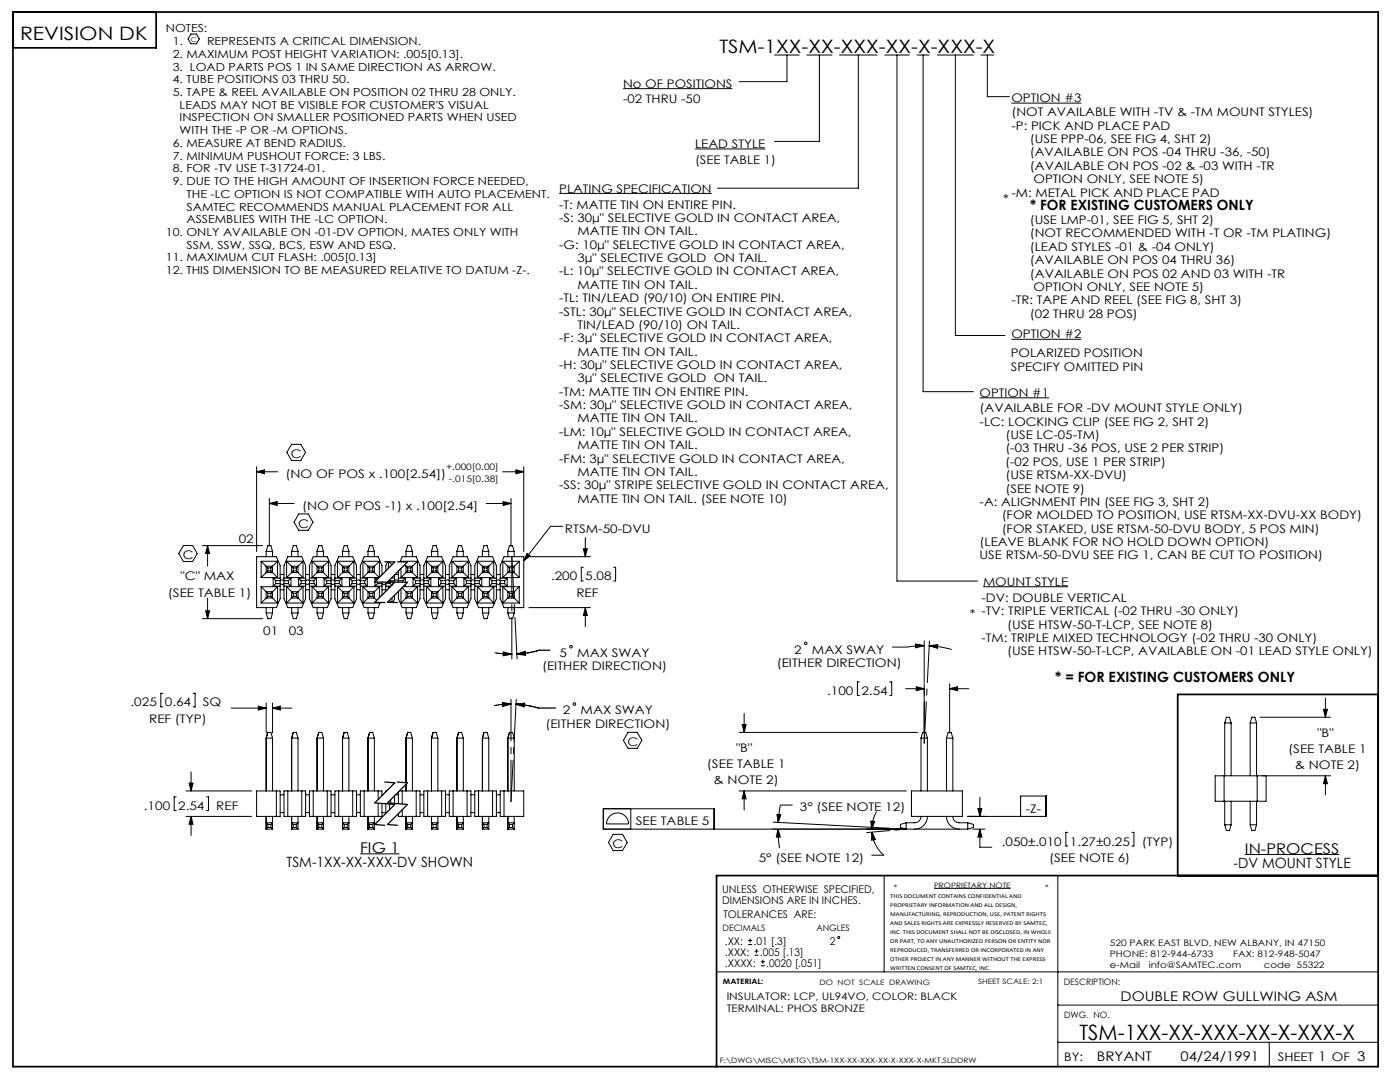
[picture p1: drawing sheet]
<svg xmlns="http://www.w3.org/2000/svg" width="279mm" height="216mm" viewBox="0 0 279 216" stroke-linecap="round" stroke-linejoin="round" font-family="sans-serif">
<g fill="none" stroke="#000" stroke-width=".2">
<path d="M38.1 6.8h1.1l.6 1-.6 .9h-1.1l-.6-.9zM124.4 17.7h21.8M154.6 11h4.9M157.1 11v5.3h-9.6M161 11h5M163.5 11v17.2h-8.9M167.5 11h7.5M171.3 11v26.6h-28.1M176.6 11h4.9M179 11v104.9h16.1M183 11h2.4M184.2 11v67.2h10"/>
<path d="M187.1 11h7.1M190.7 11v55.9h9.9M195.8 11h2.5M197 11v8.3h4.5M111.6 38.6h30.4M138.7 29.7h14M201.9 20.6h13.9M195.5 79.4h13.9M201.9 67.7h13.9M51.2 93.1v17M51.2 94.1h4.2M51.2 94.1l1.6-.4v.8z"/>
<path d="M53.8 99.4v9.6M58.2 88.7h1.8l1 1.6-1 1.6h-1.8l-.9-1.6zM100.3 94.1h4.2M102 99.4v9.6M103 93.7l1.5 .4-1.5 .4zM104.5 93.1v17M36.6 108.9h1.8l1 1.6-1 1.5h-1.8l-.9-1.5zM40.4 108.9h12M41.4 108.9v4.1M41.4 119.4v4.1M41.4 108.9l.4 1.5h-.8zM51.2 111.1h3.9l.8 1.8v6.6l-.8 1.7h-3.9z"/>
<path d="M52.1 115.2h3.3M52.1 112h3.3M52.1 117.1h3.3M52.1 117.1l1.4 1.3M52.1 112l1.3 1.3M52.1 112v3.2M52.1 117.1v3.2M53.1 110l.3-1.1h.7l.3 1.1M53.1 110v1.1M53.1 113h1.3v1.3h-1.3zM53.1 110h1.3M53.1 118.1h1.3v1.2h-1.3z"/>
<path d="M53.4 113.3v.6M53.4 113.3h.7M53.4 113.9h.7M53.4 113.9l-1.3 1.3M53.5 118.4v.6M53.5 119h.6M53.5 118.4h.6M53.5 119l-1.4 1.3M53.8 100.5h4.9M53.8 100.5l1.5-.4v.8zM54.1 113.9l1.3 1.3M54.1 113.3v.6"/>
<path d="M54.1 118.4v.6M54.1 119l1.3 1.3M54.4 110v1.1M54.5 115.4h1.4M54.5 117h1.4M54.5 115.4v1.6M54.5 115.4l.5 .5M55 115.9h.9M55 116.5h.9M55 115.9v.6M55 116.5l-.5 .5M55.4 112l-1.3 1.3"/>
<path d="M55.4 112v3.2M55.4 117.1l-1.3 1.3M55.4 117.1v3.2M55.9 116.4a.46 .46 0 0 0 .8 0M55.9 115.9a.46 .46 0 0 1 .8 0M55.9 117.7h.8M55.9 114.6h.8M56.7 115.4h1.4M56.7 117h1.4M56.7 115.9h.9M56.7 116.5h.9M57.2 115.2h3.3"/>
<path d="M57.2 112h3.3M57.2 117.1h3.3M57.2 112l1.3 1.3M57.2 117.1l1.3 1.3M57.2 112v3.2M57.2 117.1v3.2M57.4 111.1h2.8l.8 1.8v6.6l-.8 1.7h-2.8l-.7-1.7v-6.6zM57.6 116.5l.5 .5M57.6 115.9v.6M58.1 115.4v1.6M58.1 115.4l-.5 .5M58.2 110l.3-1.1h.6l.4 1.1"/>
<path d="M58.2 110v1.1M58.2 113h1.3v1.3h-1.3zM58.2 110h1.3M58.2 118.1h1.3v1.2h-1.3zM58.5 113.3v.6M58.5 113.3h.6M58.5 113.9h.6M58.5 113.9l-1.3 1.3M58.5 118.4v.6M58.5 119h.6M58.5 118.4h.6M58.5 119l-1.3 1.3"/>
<path d="M59.1 113.3v.6M59.1 113.9l1.4 1.3M59.1 118.4v.6M59.1 119l1.4 1.3M59.5 110v1.1M59.6 115.4h1.4M59.6 117h1.4M59.6 115.4v1.6M59.6 115.4l.5 .5M59.6 102.6h1.9l1 1.6-1 1.6h-1.9l-.9-1.6zM60.1 115.9h.9M60.1 116.5h.9"/>
<path d="M60.1 115.9v.6M60.1 116.5l-.5 .5M60.5 112l-1.4 1.3M60.5 112v3.2M60.5 117.1l-1.4 1.3M60.5 117.1v3.2M61 116.4a.46 .46 0 0 0 .8 0M61 115.9a.46 .46 0 0 1 .8 0M61 117.7h.8M61 114.6h.8M61.8 115.4h1.4M61.8 117h1.4"/>
<path d="M61.8 115.9h.8M61.8 116.5h.8M62.3 115.2h3.3M62.3 112h3.3M62.3 117.1h3.3M62.3 112l1.3 1.3M62.3 117.1l1.3 1.3M62.3 112v3.2M62.3 117.1v3.2M62.5 111.1h2.8l.8 1.8v6.6l-.8 1.7h-2.8l-.7-1.7v-6.6zM62.6 116.5l.6 .5M62.6 115.9v.6"/>
<path d="M63.2 115.4v1.6M63.2 115.4l-.6 .5M63.3 110l.3-1.1h.6l.3 1.1M63.3 110v1.1M63.3 113h1.2v1.3h-1.2zM63.3 110h1.2M63.3 118.1h1.3v1.2h-1.3zM63.6 113.3v.6M63.6 113.3h.6M63.6 113.9h.6M63.6 113.9l-1.3 1.3M63.6 118.4v.6"/>
<path d="M63.6 119h.6M63.6 118.4h.6M63.6 119l-1.3 1.3M64.2 113.3v.6M64.2 113.9l1.4 1.3M64.2 118.4v.6M64.2 119l1.4 1.3M64.5 110v1.1M64.7 115.4h1.4M64.7 117h1.4M64.7 115.4v1.6M64.7 115.4l.5 .5"/>
<path d="M65.2 115.9h.9M65.2 116.5h.9M65.2 115.9v.6M65.2 116.5l-.5 .5M65.6 112l-1.4 1.3M65.6 112v3.2M65.6 117.1l-1.4 1.3M65.6 117.1v3.2M66.1 116.4a.46 .46 0 0 0 .7 0M66.1 115.9a.46 .46 0 0 1 .7 0M66.1 117.7h.7M66.1 114.6h.7"/>
<path d="M66.8 115.4h1.4M66.8 117h1.4M66.8 115.9h.9M66.8 116.5h.9M67.4 115.2h3.2M67.4 112h3.2M67.4 117.1h3.2M67.4 112l1.3 1.3M67.4 117.1l1.3 1.3M67.4 112v3.2M67.4 117.1v3.2M67.6 111.1h2.8l.8 1.8v6.6l-.8 1.7h-2.8l-.8-1.7v-6.6z"/>
<path d="M67.7 116.5l.5 .5M67.7 115.9v.6M68.2 115.4v1.6M68.2 115.4l-.5 .5M68.4 110l.3-1.1h.6l.3 1.1M68.4 110v1.1M68.4 113h1.2v1.3h-1.2zM68.4 110h1.2M68.4 118.1h1.2v1.2h-1.2zM68.7 113.3v.6M68.7 113.3h.6M68.7 113.9h.6"/>
<path d="M68.7 113.9l-1.3 1.3M68.7 118.4v.6M68.7 119h.6M68.7 118.4h.6M68.7 119l-1.3 1.3M69.3 113.3v.6M69.3 113.9l1.3 1.3M69.3 118.4v.6M69.3 119l1.3 1.3M69.6 110v1.1M69.8 115.4h1.4M69.8 117h1.4"/>
<path d="M69.8 115.4v1.6M69.8 115.4l.5 .5M70.3 115.9h.9M70.3 116.5h.9M70.3 115.9v.6M70.3 116.5l-.5 .5M70.6 112l-1.3 1.3M70.6 112v3.2M70.6 117.1l-1.3 1.3M70.6 117.1v3.2M71.2 116.4a.46 .46 0 0 0 .7 0M71.2 115.9a.46 .46 0 0 1 .7 0"/>
<path d="M71.2 117.7h.7M71.2 114.6h.7M71.9 115.4h1.4M71.9 117h1.4M71.9 115.9h.9M71.9 116.5h.9M72.4 115.2h3.3M72.4 112h3.3M72.4 117.1h3.3M72.4 112l1.4 1.3M72.4 117.1l1.4 1.3M72.4 112v3.2"/>
<path d="M72.4 117.1v3.2M72.8 116.5l.5 .5M72.8 115.9v.6M73.3 115.4v1.6M73.3 115.4l-.5 .5M73.4 110l.4-1.1h.6l.3 1.1M73.4 110v1.1M73.4 113h1.3v1.3h-1.3zM73.4 110h1.3M73.4 118.1h1.3v1.2h-1.3zM73.8 113.3v.6M73.8 113.3h.6"/>
<path d="M73.8 113.9h.6M73.8 113.9l-1.4 1.3M73.8 118.4v.6M73.8 119h.6M73.8 118.4h.6M73.8 119l-1.4 1.3M74.4 113.3v.6M74.4 118.4v.6M74.4 119l.8 .8M74.7 110v1.1M74.8 115.4h.8M74.8 117h1.4"/>
<path d="M74.8 115.4v1.6M74.8 115.4l.4 .3M75.3 116.5h.9M75.3 116.1v.4M75.3 116.5l-.5 .5M75.7 112v3.2l-1.3-1.3M75.7 112l-1.3 1.3M75.7 117.1l-1.3 1.3M75.7 117.1v2.2M76.2 116.4a.46 .46 0 0 0 .8 0M76.2 114.7v-1.8l-.7-1.8h-2.8l-.8 1.8v6.6l.8 1.7h2.8l.4-1M76.2 116.2v2.5"/>
<path d="M76.2 117.7h.8M76.2 114.6h.1M77 116.2v1.8M77 117h1M77 116.5h.9M77.3 112.1l-.3 .8v1M77.3 116.1h.1M77.5 117.1h.4M77.5 117.1l.2 .2M77.5 112.1v1.3M77.5 117.1v.4M77.6 112.1l.6 .6"/>
<path d="M77.7 119.8l.4 .4M77.7 115.7l.2 .2M77.9 115.9h.8M77.9 115.9v.2M77.9 116.5l.3 .3M77.9 116.2v.3M78.1 115.4h.6M78.2 115.2h.1M78.2 119.3v.9M78.4 116.2v.4M78.7 115.9a.46 .46 0 0 1 .8 0M78.7 114.7v1.5"/>
<path d="M78.7 118.8v.7l-.3 .7M78.8 114.6h.7M79.5 114v2.2M79.5 115.4h1.4M79.5 115.9h.9M79.8 112.1l.5-1h2.8l.7 1.8v6.6l-.7 1.7h-2.8l-.8-1.7v-1.5M80 115.2h3.3M80 112h3.3M80 112v.1M80 113.4v1.8M80 117.5v2.8M80 112l.1 .1"/>
<path d="M80.2 117.3l1.2 1.1M80.4 115.9v.3M80.4 117.1h2.9M80.6 117h.3M80.7 116.8l.2 .2M80.7 112.7l.7 .6M80.9 115.4v.8M80.9 116.6v.4M80.9 115.4l-.5 .5M81 110l.4-1.1h.6l.3 1.1M81 110v1.1M81 113h1.3v1.3h-1.3z"/>
<path d="M81 110h1.3M81 114.2l-1 1M81 118.1h1.3v1.2h-1.3zM81 119.3l-1 1M81.4 113.3v.6M81.4 113.3h.6M81.4 113.9h.6M81.4 113.9l-.4 .4M81.4 118.4v.6M81.4 119h.6M81.4 118.4h.6M81.4 119l-.4 .3"/>
<path d="M82 113.3v.6M82 113.9l1.3 1.3M82 118.4v.6M82 119l1.3 1.3M82.3 110v1.1M82.4 115.4h1.4M82.4 117h1.4M82.4 115.4v1.6M82.4 115.4l.5 .5M82.9 115.9h.9M82.9 115.9v.6M82.9 116.5l-.5 .5"/>
<path d="M82.9 116.5h.9M83.3 112l-1.3 1.3M83.3 112v3.2M83.3 117.1l-1.3 1.3M83.3 117.1v3.2M83.8 116.4a.46 .46 0 0 0 .8 0M83.8 115.9a.46 .46 0 0 1 .8 0M83.8 117.7h.8M83.8 114.6h.8M84.6 115.4h1.4M84.6 117h1.4M84.6 115.9h.9"/>
<path d="M84.6 116.5h.9M85.1 112l1.3 1.3M85.1 117.1l1.3 1.3M85.1 115.2h3.3M85.1 112h3.3M85.1 112v3.2M85.1 117.1v3.2M85.1 117.1h3.3M85.3 111.1h2.8l.8 1.8v6.6l-.8 1.7h-2.8l-.7-1.7v-6.6zM85.5 116.5l.5 .5M85.5 115.9v.6M86 115.4v1.6"/>
<path d="M86 115.4l-.5 .5M86.1 110l.3-1.1h.7l.3 1.1M86.1 110v1.1M86.1 113h1.3v1.3h-1.3zM86.1 110h1.3M86.1 114.2l-1 1M86.1 118.1h1.3v1.2h-1.3zM86.1 119.3l-1 1M86.4 113.3v.6M86.4 113.3h.7M86.4 113.9l-.3 .4M86.4 113.9h.7"/>
<path d="M86.4 118.4v.6M86.4 119h.7M86.4 118.4h.7M86.4 119l-.3 .3M87.1 113.3v.6M87.1 113.9l1.3 1.3M87.1 118.4v.6M87.1 119l1.3 1.3M87.4 110v1.1M87.5 115.4h1.4M87.5 115.4v1.6M87.5 117h1.4"/>
<path d="M87.5 115.4l.5 .5M88 115.9h.9M88 115.9v.6M88 116.5l-.5 .5M88 116.5h.9M88.4 112l-1.3 1.3M88.4 112v3.2M88.4 117.1l-1.3 1.3M88.4 117.1v3.2M88.9 116.4a.46 .46 0 0 0 .8 0M88.9 115.9a.46 .46 0 0 1 .8 0M88.9 117.7h.8"/>
<path d="M88.9 114.6h.8M89.7 115.4h1.4M89.7 117h1.4M89.7 115.9h.9M89.7 116.5h.9M90.2 112l1.3 1.3M90.2 117.1l1.3 1.3M90.2 115.2h3.3M90.2 112h3.3M90.2 117.1h3.3M90.2 112v3.2M90.2 117.1v3.2"/>
<path d="M90.4 111.1h2.8l.8 1.8v6.6l-.8 1.7h-2.8l-.7-1.7v-6.6zM90.6 116.5l.5 .5M90.6 115.9v.6M91.1 115.4v1.6M91.1 115.4l-.5 .5M91.2 110l.3-1.1h.6l.4 1.1M91.2 110v1.1M91.2 113h1.3v1.3h-1.3zM91.2 110h1.3M91.2 114.2l-1 1M91.2 118.1h1.3v1.2h-1.3zM91.2 119.3l-1 1"/>
<path d="M91.5 113.3v.6M91.5 113.3h.6M91.5 113.9h.6M91.5 113.9l-.3 .4M91.5 118.4v.6M91.5 119h.6M91.5 118.4h.6M91.5 119l-.3 .3M92.1 113.3v.6M92.1 113.9l1.4 1.3M92.1 118.4v.6M92.1 119l1.4 1.3"/>
<path d="M92.5 110v1.1M92.6 115.4h1.4M92.6 117h1.4M92.6 115.4v1.6M92.6 115.4l.5 .5M93.1 115.9h.9M93.1 115.9v.6M93.1 116.5l-.5 .5M93.1 116.5h.9M93.5 112l-1.4 1.3M93.5 112v3.2M93.5 117.1l-1.4 1.3"/>
<path d="M93.5 117.1v3.2M94 116.4a.46 .46 0 0 0 .7 0M94 115.9a.46 .46 0 0 1 .7 0M94 117.7h.7M94 114.6h.7M94.7 115.4h1.4M94.7 117h1.4M94.7 115.9h.9M94.7 116.5h.9M95.3 112l1.3 1.3M95.3 117.1l1.3 1.3M95.3 115.2h3.2"/>
<path d="M95.3 112h3.2M95.3 117.1h3.3M95.3 112v3.2M95.3 117.1v3.2M95.5 111.1h2.8l.8 1.8v6.6l-.8 1.7h-2.8l-.8-1.7v-6.6zM95.6 116.5l.5 .5M95.6 115.9v.6M96.1 115.4v1.6M96.1 115.4l-.5 .5M96.3 110l.3-1.1h.6l.3 1.1M96.3 110v1.1M96.3 113h1.2v1.3h-1.2z"/>
<path d="M96.3 110h1.2M96.3 114.2l-1 1M96.3 118.1h1.2v1.2h-1.2zM96.3 119.3l-1 1M96.6 113.3v.6M96.6 113.9l-.3 .4M96.6 113.3h.6M96.6 113.9h.6M96.6 118.4v.6M96.6 119h.6M96.6 118.4h.6M96.6 119l-.3 .3"/>
<path d="M97 100.5h5M97.2 113.3v.6M97.2 113.9l1.3 1.3M97.2 118.4v.6M97.2 119l1.4 1.3M97.5 110v1.1M97.7 115.4h1.4M97.7 117h1.4M97.7 115.4v1.6M97.7 115.4l.5 .5M98.2 115.9h.9M98.2 115.9v.6"/>
<path d="M98.2 116.5l-.5 .5M98.2 116.5h.9M98.5 112l-1.3 1.3M98.5 112v3.2M98.6 117.1l-1.4 1.3M98.6 117.1v3.2M99.1 116.4a.46 .46 0 0 0 .7 0M99.1 115.9a.46 .46 0 0 1 .7 0M99.1 117.7h.7M99.1 114.6h.7M99.8 115.4h1.4M99.8 117h1.4"/>
<path d="M99.8 115.9h.9M99.8 116.5h.9M100.3 117.1l1.4 1.3M100.3 112l1.4 1.3M100.3 115.2h3.3M100.3 112h3.3M100.3 117.1h3.3M100.3 112v3.2M100.3 117.1v3.2M100.4 100.1l1.6 .4-1.6 .4zM100.6 111.1h3.9v10.1h-3.9l-.8-1.7v-6.6zM100.7 116.5l.5 .5"/>
<path d="M100.7 115.9v.6M101.2 115.4v1.6M101.2 115.4l-.5 .5M101.4 110l.3-1.1h.6l.3 1.1M101.4 110v1.1M101.4 113h1.2v1.3h-1.2zM101.4 110h1.2M101.4 114.2l-1.1 1M101.4 118.1h1.2v1.2h-1.2zM101.4 119.3l-1.1 1M101.7 113.3v.6M101.7 113.9l-.3 .4"/>
<path d="M101.7 113.3h.6M101.7 113.9h.6M101.7 118.4v.6M101.7 119h.6M101.7 118.4h.6M101.7 119l-.3 .3M102.3 113.3v.6M102.3 113.9l1.3 1.3M102.3 118.4v.6M102.3 119l1.3 1.3M102.6 110v1.1M103.6 112l-1.3 1.3"/>
<path d="M103.6 112v3.2M103.6 117.1l-1.3 1.3M103.6 117.1v3.2M105.2 110.4l.6 .5-1.3 1zM105.5 111.1h12.3M112.3 105h-2.4l-5.4 6.9M116.4 113.2h-.4v2.7h.4M116.4 109.5h.8l-.4 1.6zM116.8 107.3v3.8M122.5 113.2h.4v2.7h-.4M196.2 117.1h17M32.5 138.3h-.4v2.8h.4"/>
<path d="M38.5 138.3h.4v2.8h-.4M40.4 123.5h12M41 121.9h.8l-.4 1.5zM52.1 120.3h3.3M53.1 121.2v1.1M53.1 122.3l.4 1.2h.6l.3-1.2M53.1 122.3h1.3M54.4 121.2v1.1M57.2 120.3h3.3M58.2 122.3l.3 1.2h.6l.4-1.2M58.2 121.2v1.1M58.2 122.3h1.3"/>
<path d="M59.5 121.2v1.1M62.3 120.3h3.3M63.3 122.3l.3 1.2h.6l.4-1.2M63.3 121.2v1.1M63.3 122.3h1.3M64.6 121.2v1.1M67.4 120.3h3.2M68.4 122.3l.3 1.2h.6l.3-1.2M68.4 121.2v1.1M68.4 122.3h1.2M69.6 121.2v1.1M72.4 120.3h3.3"/>
<path d="M73.4 122.3l.4 1.2h.6l.3-1.2M73.4 121.2v1.1M73.4 122.3h1.3M74.7 121.2v1.1M75.6 120.2l.1 .1M75.7 120.2v.1M80 120.3h3.3M81 122.3l.4 1.2h.6l.3-1.2M81 121.2v1.1M81 122.3h1.3M82.3 121.2v1.1M85.1 120.3h3.3"/>
<path d="M86.1 122.3l.3 1.2h.7l.3-1.2M86.1 121.2v1.1M86.1 122.3h1.3M87.4 121.2v1.1M90.2 120.3h3.3M91.2 122.3l.3 1.2h.6l.4-1.2M91.2 121.2v1.1M91.2 122.3h1.3M92.5 121.2v1.1M95.3 120.3h3.3M96.3 122.3l.3 1.2h.6l.3-1.2M96.3 121.2v1.1"/>
<path d="M96.3 122.3h1.2M97.5 121.2v1.1M98.8 130.2l3.3 .3M100.3 120.3h3.3M100.5 130.1l1.6 .4M101.4 122.3l.3 1.2h.6l.3-1.2M101.4 121.2v1.1M101.4 122.3h1.2M102.1 130.5l-1.7 .3M102.6 121.2v1.1M104.8 130.2l-1.7 .3h1.7M105.5 121.2h12.3"/>
<path d="M116.8 121.2v3.9M116.8 121.2l.4 1.6h-.8zM171.5 136.1h-.4v2.7h.4M177.6 136.1h.4v2.7h-.4M180.7 137.4h3.7M182.7 128.5l1.7 .3-1.6 .5zM182.7 128.7l1.7 .1M182.9 137l1.5 .4-1.5 .4zM184.4 128.8l-3.3 .3h-3M184.4 136.4v9.9M184.4 128.8l-1.6 .3M185.4 128.8l2.3 .3 2.2 .5"/>
<path d="M185.4 128.8l1.7 .4M185.4 128.8l1.8-.2-.1 .8zM187.1 128.8h-1.7M189.5 137.4l1.6-.4v.8zM189.5 136.4v9.9M189.5 137.4h3.8M264.5 139.3v3.8M35.2 159h-.4v2.7h.4M37.1 157.8h13.1M37.7 156.2h.8l-.4 1.6zM38.1 154v3.8M41.2 159h.4v2.7h-.4"/>
<path d="M46.1 141.3h7M51.2 157.8h4.7v5.1h-4.7zM51.5 140.9l1.6 .4-1.6 .4zM53.1 147.3l.3-1.2h.7l.3 1.2M53.1 147.3v10.5M53.1 147.3h1.3M53.1 140.3v6M54.4 147.3v10.5M54.4 140.3v6M54.4 141.3h3.8M54.4 141.3l1.6-.4v.8zM55.1 157.8v5.1"/>
<path d="M55.9 158.6h.8M56.7 157.8h4.3v5.1h-4.3zM57.4 157.8v5.1M58.2 147.3l.3-1.2h.6l.4 1.2M58.2 147.3h1.3M58.2 147.3v10.5M59.5 147.3v10.5M60.2 157.8v5.1M61 158.6h.8M61.8 157.8h4.3v5.1h-4.3zM62.5 157.8v5.1M63.3 147.3l.3-1.2h.6l.4 1.2"/>
<path d="M63.3 147.3h1.3M63.3 147.3v10.5M64.6 147.3v10.5M65.3 157.8v5.1M66.1 158.6h.7M66.8 157.8h4.4v5.1h-4.4zM67.6 157.8v5.1M68.4 147.3l.3-1.2h.6l.3 1.2M68.4 147.3h1.2M68.4 147.3v10.5M69.6 147.3v10.5M70.4 157.8v5.1"/>
<path d="M71.2 158.6h.7M72.7 157.8v5.1M73.4 147.3l.4-1.2h.6l.3 1.2M73.4 147.3h1.3M73.4 147.3v10.5M74.7 147.3v10.5M75.5 157.8v1.7M76.2 158.8v-1h-4.3v5.1h4.3v-2.6M76.2 158.6h.2M77.2 157.8h-.2v.2M78 159.6v.7M78.5 156.2v.3"/>
<path d="M78.7 158.8v1.5M78.9 158.6h.6M79.5 158v2.4M79.7 157.8h4.1v5.1h-4.3v-.6M80.3 157.8v2.6M81 147.3l.4-1.2h.6l.3 1.2M81 147.3h1.3M81 147.3v8.9M81 156.5v1.3M82.3 147.3v10.5M83.1 157.8v5.1M83.8 158.6h.8"/>
<path d="M84.6 157.8h4.3v5.1h-4.3zM85.3 157.8v5.1M86.1 147.3l.3-1.2h.7l.3 1.2M86.1 147.3h1.3M86.1 147.3v10.5M87.4 147.3v10.5M88.1 157.8v5.1M88.9 158.6h.8M89.7 157.8h4.3v5.1h-4.3zM90.4 157.8v5.1M91.2 147.3l.3-1.2h.6l.4 1.2M91.2 147.3h1.3"/>
<path d="M91.2 147.3v10.5M92.5 147.3v10.5M93.2 157.8v5.1M94 158.6h.7M94.7 157.8h4.4v5.1h-4.4zM95.5 157.8v5.1M96.3 147.3l.3-1.2h.6l.3 1.2M96.3 147.3h1.2M96.3 147.3v10.5M97.5 147.3v10.5M98.3 157.8v5.1M99.1 158.6h.7"/>
<path d="M99.8 157.8h4.7v5.1h-4.7zM100.3 140.4l1.7 .1M100.6 157.8v5.1M101.4 147.3l.3-1.2h.6l.3 1.2M101.4 147.3v10.5M101.4 147.3h1.2M102 140.5l-1.7 .2M102 140.5l-3.4 .3M102.6 147.3v10.5M104.7 140.3l-1.7 .2 1.6 .5M125.3 146.1h1.9l.9 1.6-.9 1.6h-1.9l-.9-1.6zM147.5 146.1h35.6"/>
<path d="M147.5 157.8h33.4M148.1 144.6h.8l-.4 1.5zM148.5 157.8l.4 1.6h-.8zM148.5 142.3v3.8M148.5 157.8v3.8M181.9 157.8h10.2v5.1h-10.2zM183.8 147.3l.3-1.2h.6l.4 1.2M183.8 147.3h1.3M183.8 147.3v10.5M185.1 147.3v10.5M188.9 147.3l.3-1.2h.6l.4 1.2M188.9 147.3h1.3"/>
<path d="M188.9 147.3v10.5M190.2 147.3v10.5M195.6 159.1v3.8M244.3 154.8v5.1M244.4 144.3l.4-1.2h.6l.3 1.2M244.4 144.3h1.3M244.4 144.3v10.5M244.4 159.9v4.7M245.7 144.3v10.5M245.7 159.9v4.7M249.5 144.3l.3-1.2h.6l.4 1.2M249.5 144.3h1.3"/>
<path d="M249.5 144.3v10.5M249.5 159.9v4.7M250.8 144.3v10.5M250.8 159.9v4.7M250.9 154.8v5.1M251.5 143.1h14M264.1 141.5h.8l-.4 1.6zM264.5 154.8l.4 1.6h-.8zM264.5 154.8v3.8M265.5 154.8h-23v5.1h10.2v-5.1M37.1 162.9h13.1M38.1 162.9v3.8"/>
<path d="M38.1 162.9l.4 1.6h-.8zM53.1 165.4h1.3M53.1 164.2v-1.3v2.5M53.1 164.2v1.2M53.1 164.2h1.3M53.1 164.2l.4 .3M53.5 165.1h.6M53.5 164.5h.6M53.5 164.5v.6M53.5 165.1l-.4 .3M54.1 165.1l.3 .3M54.1 164.5v.6"/>
<path d="M54.4 162.9v1.3M54.4 164.2v1.2M54.4 164.2l-.3 .3M55.9 162.1h.8M58.2 162.9v2.5h1.3M58.2 162.9v1.3M58.2 164.2h1.3M58.2 164.2v1.2l.3-.3M58.2 164.2l.3 .3M58.5 165.1h.6M58.5 164.5h.6M58.5 164.5v.6"/>
<path d="M59.1 164.5v.6M59.1 165.1l.4 .3M59.5 162.9v1.3M59.5 164.2l-.4 .3M59.5 164.2v1.2M61 162.1h.8M63.3 165.4h1.3M63.3 164.2v-1.3v2.5M63.3 164.2h1.3M63.3 164.2v1.2M63.3 164.2l.3 .3M63.6 165.1h.6"/>
<path d="M63.6 164.5h.6M63.6 164.5v.6M63.6 165.1l-.3 .3M64.2 164.5v.6M64.2 165.1l.4 .3M64.6 162.9v1.3M64.6 164.2l-.4 .3M64.6 164.2v1.2M66.1 162.1h.7M68.4 165.4h1.2M68.4 164.2v-1.3v2.5M68.4 164.2h1.2"/>
<path d="M68.4 164.2v1.2M68.4 164.2l.3 .3M68.7 165.1h.6M68.7 164.5h.6M68.7 165.1l-.3 .3M68.7 164.5v.6M69.3 165.1l.3 .3M69.3 164.5v.6M69.6 162.9v1.3M69.6 164.2l-.3 .3M69.6 164.2v1.2M71.2 162.1h.7"/>
<path d="M71.9 170.4h7.8M73.4 165.4h1.3M73.4 164.2v-1.3v2.5M73.4 164.2h1.3M73.4 164.2v1.2M73.4 164.2l.4 .3M73.8 165.1h.6M73.8 164.5h.6M73.8 164.5v.6M73.8 165.1l-.4 .3M74.4 165.1l.3 .3M74.4 164.5v.6"/>
<path d="M74.7 162.9v1.3M74.7 164.2l-.3 .3M74.7 164.2v1.2M75.5 160.3v2.6M76.2 162.1h.8M77 160.4v1.9M77.8 160.4v1.2M80.3 161.6v1.3M81 165.4h1.3M81 164.2v-1.3v2.5M81 164.2h1.3M81 164.2v1.2"/>
<path d="M81 164.2l.4 .3M81.4 165.1h.6M81.4 164.5h.6M81.4 165.1l-.4 .3M81.4 164.5v.6M82 165.1l.3 .3M82 164.5v.6M82.3 162.9v1.3M82.3 164.2l-.3 .3M82.3 164.2v1.2M83.8 162.1h.8M86.1 165.4h1.3"/>
<path d="M86.1 164.2v-1.3v2.5M86.1 164.2h1.3M86.1 164.2v1.2M86.1 164.2l.3 .3M86.4 165.1h.7M86.4 164.5h.7M86.4 164.5v.6M86.4 165.1l-.3 .3M87.1 165.1l.3 .3M87.1 164.5v.6M87.4 162.9v1.3M87.4 164.2l-.3 .3"/>
<path d="M87.4 164.2v1.2M88.9 162.1h.8M91.2 165.4h1.3M91.2 164.2v-1.3v2.5M91.2 164.2h1.3M91.2 164.2v1.2M91.2 164.2l.3 .3M91.5 165.1h.6M91.5 164.5h.6M91.5 164.5v.6M91.5 165.1l-.3 .3M92.1 165.1l.4 .3"/>
<path d="M92.1 164.5v.6M92.5 162.9v1.3M92.5 164.2l-.4 .3M92.5 164.2v1.2M94 162.1h.7M96.3 165.4h1.2M96.3 164.2v-1.3v2.5M96.3 164.2h1.2M96.3 164.2v1.2M96.3 164.2l.3 .3M96.6 165.1h.6M96.6 164.5h.6"/>
<path d="M96.6 164.5v.6M96.6 165.1l-.3 .3M97.2 164.5v.6M97.2 165.1l.3 .3M97.5 162.9v1.3M97.5 164.2l-.3 .3M97.5 164.2v1.2M99.1 162.1h.7M101.4 165.4h1.2M101.4 164.2v-1.3v2.5M101.4 164.2l.3 .3M101.4 164.2v1.2"/>
<path d="M101.4 164.2h1.2M101.7 165.1h.6M101.7 165.1l-.3 .3M101.7 164.5v.6M101.7 164.5h.6M102.3 165.1l.3 .3M102.3 164.5v.6M102.6 162.9v1.3M102.6 164.2l-.3 .3M102.6 164.2v1.2M121.7 162.9a2.19 2.19 0 0 1 2.4-.5 2.19 2.19 0 0 1 1.3 2h-4.3a2.2 2.2 0 0 1 .6-1.5zM122.4 166.5h1.8l1 1.6-1 1.6h-1.8l-1-1.6z"/>
<path d="M125.9 161.4v4M142.6 165.4v-4h-22.2v4h59.4M154.3 164.1l23.3 1.2M155.1 162.5l.7 .1-.5 1.5zM155.3 165.4l.4 1.6h-.8zM155.3 165.4l.3 3.8M158.1 160.6h-2.4l-.4 3.5M173.8 163.8l.8 .1-.6 1.5zM174 166l.7 1.5-.8 .2zM174 166a6.9 6.9 0 0 0 2.4 4.6h-2.4M174.9 162a6.9 6.9 0 0 0-.9 3.4M176.5 174.7v19.2"/>
<path d="M177.6 165.7l-4.6 .4M178.6 165.3l2.2 .1M180.8 165.4l-2.2 .2M180.8 165.4h12.3M180.8 164.2v1.2M180.8 164.2l-1.1 .3v.6l1.1 .3M183.8 162.9a1.27 1.27 0 0 1-1.3 1.3h-1.7M185.1 162.9a2.54 2.54 0 0 1-2.6 2.5M186.4 177.3h15.3M188.9 162.9a2.54 2.54 0 0 0 2.5 2.5M190.2 162.9a1.27 1.27 0 0 0 1.2 1.3h1.7M193.1 164.2v1.2"/>
<path d="M193.1 164.2l1.2 .3v.6l-1.2 .3M194.1 165.4h2.5M195.2 161.3h.7l-.3 1.6zM195.6 165.4l.3 1.6h-.7zM195.6 165.4v3.7h2.3M203.7 162.9v-4.1h5.1v4.1h-15.7M211.1 174.7v38.1M213.1 166.1h-.4v2.7h.4M225.9 166.1h.4v2.7h-.4M244.4 164.6h1.3M244.4 164.6l.4 1.1h.6l.3-1.1M248.5 170.5h18.8"/>
<path d="M249.5 164.6h1.3M249.5 164.6l.3 1.1h.6l.4-1.1M143 193.9h132M149.3 188.5h.8M149.3 187.7h.8M149.7 187.3v.8M150.6 190.6h.8M150.6 189.8h.8M151 189.4v.8M151.8 192.7h.8M151.8 191.9h.8M152.2 191.5v.8"/>
<path d="M211.1 208h63.9M211.1 200.6h63.9M253.3 208v4.8"/>
<circle cx="114" cy="129" r=".26"/>
<circle cx="160.8" cy="128.4" r=".26"/>
<circle cx="114.6" cy="140.5" r=".26"/>
<circle cx="167.4" cy="187.1" r=".2"/>
</g>
<path d="M2.6 2.4h272.4v210.4h-272.4zM31.2 2.4v7.1h-28.6M275 138.6h-40v36.1M275 174.7h-132v38.1" fill="none" stroke="#000" stroke-width=".35"/>
<g fill="none" stroke="#000" stroke-width=".25" stroke-dasharray="6.3 1.3 1.3 1.3 1.3 1.3">
<path d="M74.8 116.1l4 .1M76.8 112.1h2M77.3 116.1l4 .1M78.8 112.1l-4 4M78.8 116.2l-4 4M79.3 112.1h2M81.3 112.1l-4 4M81.3 116.2l-4 4M74.8 120.2h2M77.3 120.2h2M76.8 156l2 .2M78.8 156.2l-4 4"/>
<path d="M79.3 156l2 .2M81.3 156.2l-4 4M74.8 160.2l4 .3M74.8 164.5l2 .2M77.3 160.2l4 .3M77.3 164.5l2 .2M78.8 160.5l-4 4M81.3 160.5l-4 4"/>
</g>
<path d="M102.1 111.1l1.1 20.4M102 139.5v20.5M102.1 131.5v-20.4M184.4 127.9v20.4M102 160l1-20.4M184.4 148.3l1.1-20.4" fill="none" stroke="#000" stroke-width=".2" stroke-dasharray="15.2 1.3 1.3 1.3" stroke-dashoffset="6.9"/>
<path d="M100.5 130.3l1.6 .2-1.7 .1M100.5 130.1l-.1 .7M103.1 130.5l1.7-.5 .1 .7zM109.7 129.7a14.1 14.1 0 0 0-4.3 .6l-2.3 .2M100.3 140.2l1.7 .3-1.7 .4zM103 140.5l2.2 .3 2.3 .5h3.3M103 140.5l1.6 .4M104.7 140.5h-1.7M104.7 140.3l-.1 .7" fill="none" stroke="#000" stroke-width=".25"/>
<g fill="#000">
<path d="M105.2 110.4l.6 .5-1.3 1z"/>
<path d="M182.9 137l1.5 .4-1.5 .4zM189.5 137.4l1.6-.4v.8zM155.1 162.5l.7 .1-.5 1.5zM155.3 165.4l.4 1.6h-.8zM173.8 163.8l.8 .1-.6 1.5zM174 166l.7 1.5-.8 .2z"/>
<path d="M51.5 140.9l1.6 .4-1.6 .4zM54.4 141.3l1.6-.4v.8zM37.7 156.2h.8l-.4 1.6zM38.1 162.9l.4 1.6h-.8zM41.4 108.9l.4 1.5h-.8zM41 121.9h.8l-.4 1.5zM116.8 121.2l.4 1.6h-.8zM116.4 109.5h.8l-.4 1.6zM51.2 94.1l1.6-.4v.8zM103 93.7l1.5 .4-1.5 .4zM53.8 100.5l1.5-.4v.8zM100.4 100.1l1.6 .4-1.6 .4zM148.5 157.8l.4 1.6h-.8zM148.1 144.6h.8l-.4 1.5zM195.2 161.3h.7l-.3 1.6zM195.6 165.4l.3 1.6h-.7zM264.5 154.8l.4 1.6h-.8zM264.1 141.5h.8l-.4 1.6z"/>
</g>
<text font-size="4.2" x="215.4" y="207.5">TSM-1XX-XX-XXX-XX-X-XXX-X</text>
<g font-size="3.7">
<text x="4" y="8">REVISION DK</text>
<text x="143.6" y="10.5">TSM-1XX-XX-XXX-XX-X-XXX-X</text>
</g>
<g font-size="3">
<text x="71.9" y="170.2">FIG 1</text>
<text x="248.5" y="170.3">IN-PROCESS</text>
</g>
<g font-size="2.8">
<text x="205.6" y="42">* FOR EXISTING CUSTOMERS ONLY</text>
<text x="210.6" y="136">* = FOR EXISTING CUSTOMERS ONLY</text>
<text x="57.2" y="173">TSM-1XX-XX-XXX-DV SHOWN</text>
<text x="246.2" y="173.1">-DV MOUNT STYLE</text>
</g>
<g font-size="2.7">
<text x="223.7" y="199.7">DOUBLE ROW GULLWING ASM</text>
<text x="218.9" y="211.7">BRYANT</text>
<text x="235.6" y="211.7">04/24/1991</text>
</g>
<g font-size="2.4">
<text x="124.4" y="17.5">No OF POSITIONS</text>
<text x="124.4" y="20.6">-02 THRU -50</text>
<text x="201.9" y="20.4">OPTION #3</text>
<text x="201.9" y="23.2">(NOT AVAILABLE WITH -TV &amp; -TM MOUNT STYLES)</text>
<text x="138.7" y="29.6">LEAD STYLE</text>
<text x="201.9" y="25.9">-P: PICK AND PLACE PAD</text>
<text x="205.5" y="28.6">(USE PPP-06, SEE FIG 4, SHT 2)</text>
<text x="138.7" y="32.7">(SEE TABLE 1)</text>
<text x="205.5" y="31.2">(AVAILABLE ON POS -04 THRU -36, -50)</text>
<text x="205.5" y="33.9">(AVAILABLE ON POS -02 &amp; -03 WITH -TR</text>
<text x="111.6" y="38.4">PLATING SPECIFICATION</text>
<text x="111.6" y="41.6">-T: MATTE TIN ON ENTIRE PIN.</text>
<text x="200.2" y="40.5">*</text>
<text x="201.9" y="39.2">-M: METAL PICK AND PLACE PAD</text>
<text x="206.3" y="36.6">OPTION ONLY, SEE NOTE 5)</text>
<text x="111.6" y="44.3">-S: 30µ&quot; SELECTIVE GOLD IN CONTACT AREA,</text>
<text x="115.3" y="47">MATTE TIN ON TAIL.</text>
<text x="205.5" y="44.7">(USE LMP-01, SEE FIG 5, SHT 2)</text>
<text x="205.5" y="47.4">(NOT RECOMMENDED WITH -T OR -TM PLATING)</text>
<text x="111.6" y="49.6">-G: 10µ&quot; SELECTIVE GOLD IN CONTACT AREA,</text>
<text x="115.3" y="52.3">3µ&quot; SELECTIVE GOLD ON TAIL.</text>
<text x="205.5" y="50">(LEAD STYLES -01 &amp; -04 ONLY)</text>
<text x="205.5" y="52.7">(AVAILABLE ON POS 04 THRU 36)</text>
<text x="111.6" y="55">-L: 10µ&quot; SELECTIVE GOLD IN CONTACT AREA,</text>
<text x="115.3" y="57.6">MATTE TIN ON TAIL.</text>
<text x="205.5" y="55.4">(AVAILABLE ON POS 02 AND 03 WITH -TR</text>
<text x="206.3" y="58">OPTION ONLY, SEE NOTE 5)</text>
<text x="111.6" y="60.3">-TL: TIN/LEAD (90/10) ON ENTIRE PIN.</text>
<text x="111.6" y="63">-STL: 30µ&quot; SELECTIVE GOLD IN CONTACT AREA,</text>
<text x="115.3" y="65.6">TIN/LEAD (90/10) ON TAIL.</text>
<text x="201.9" y="60.7">-TR: TAPE AND REEL (SEE FIG 8, SHT 3)</text>
<text x="205.5" y="63.4">(02 THRU 28 POS)</text>
<text x="111.6" y="68.3">-F: 3µ&quot; SELECTIVE GOLD IN CONTACT AREA,</text>
<text x="115.3" y="71">MATTE TIN ON TAIL.</text>
<text x="201.7" y="71.3">POLARIZED POSITION</text>
<text x="201.9" y="67.5">OPTION #2</text>
<text x="111.6" y="73.6">-H: 30µ&quot; SELECTIVE GOLD IN CONTACT AREA,</text>
<text x="115.3" y="76.3">3µ&quot; SELECTIVE GOLD ON TAIL.</text>
<text x="201.7" y="73.9">SPECIFY OMITTED PIN</text>
<text x="111.6" y="79">-TM: MATTE TIN ON ENTIRE PIN.</text>
<text x="111.6" y="81.6">-SM: 30µ&quot; SELECTIVE GOLD IN CONTACT AREA,</text>
<text x="195.5" y="82.3">(AVAILABLE FOR -DV MOUNT STYLE ONLY)</text>
<text x="195.5" y="79.2">OPTION #1</text>
<text x="111.6" y="87">-LM: 10µ&quot; SELECTIVE GOLD IN CONTACT AREA,</text>
<text x="115.3" y="84.3">MATTE TIN ON TAIL.</text>
<text x="115.3" y="89.6">MATTE TIN ON TAIL.</text>
<text x="195.5" y="85">-LC: LOCKING CLIP (SEE FIG 2, SHT 2)</text>
<text x="200.7" y="87.6">(USE LC-05-TM)</text>
<text x="57" y="95.4">(NO OF POS x .100[2.54])</text>
<text x="58.1" y="91.4">C</text>
<text x="111.6" y="92.3">-FM: 3µ&quot; SELECTIVE GOLD IN CONTACT AREA,</text>
<text x="115.3" y="95">MATTE TIN ON TAIL.</text>
<text x="200.6" y="93">(-02 POS, USE 1 PER STRIP)</text>
<text x="200.6" y="90.3">(-03 THRU -36 POS, USE 2 PER STRIP)</text>
<text x="200.7" y="95.6">(USE RTSM-XX-DVU)</text>
<text x="60.3" y="101.7">(NO OF POS -1) x .100[2.54]</text>
<text x="111.6" y="97.6">-SS: 30µ&quot; STRIPE SELECTIVE GOLD IN CONTACT AREA,</text>
<text x="115.3" y="100.3">MATTE TIN ON TAIL. (SEE NOTE 10)</text>
<text x="195.5" y="101">-A: ALIGNMENT PIN (SEE FIG 3, SHT 2)</text>
<text x="200.7" y="98.3">(SEE NOTE 9)</text>
<text x="59.5" y="105.4">C</text>
<text x="112.8" y="106.4">RTSM-50-DVU</text>
<text x="199.9" y="106.3">(FOR STAKED, USE RTSM-50-DVU BODY, 5 POS MIN)</text>
<text x="199.9" y="103.6">(FOR MOLDED TO POSITION, USE RTSM-XX-DVU-XX BODY)</text>
<text x="36.5" y="111.6">C</text>
<text x="47.6" y="108.3">02</text>
<text x="195.5" y="109">(LEAVE BLANK FOR NO HOLD DOWN OPTION)</text>
<text x="195.5" y="111.6">USE RTSM-50-DVU SEE FIG 1, CAN BE CUT TO POSITION)</text>
<text x="33.5" y="119">(SEE TABLE 1)</text>
<text x="36" y="115.8">&quot;C&quot; MAX</text>
<text x="110" y="115.8">.200</text>
<text x="115" y="119">REF</text>
<text x="116.8" y="115.8">5.08</text>
<text x="196.2" y="116.9">MOUNT STYLE</text>
<text x="193.5" y="123.4">*</text>
<text x="195.9" y="122.8">-TV: TRIPLE VERTICAL (-02 THRU -30 ONLY)</text>
<text x="195.9" y="120.1">-DV: DOUBLE VERTICAL</text>
<text x="201" y="125.4">(USE HTSW-50-T-LCP, SEE NOTE 8)</text>
<text x="52.5" y="126.7">01</text>
<text x="57.6" y="126.7">03</text>
<text x="111.7" y="131.1">5</text>
<text x="115.2" y="131.1">MAX SWAY</text>
<text x="158.5" y="130.4">2</text>
<text x="162" y="130.4">MAX SWAY</text>
<text x="195.9" y="128.1">-TM: TRIPLE MIXED TECHNOLOGY (-02 THRU -30 ONLY)</text>
<text x="201" y="130.8">(USE HTSW-50-T-LCP, AVAILABLE ON -01 LEAD STYLE ONLY)</text>
<text x="108.2" y="133.8">(EITHER DIRECTION)</text>
<text x="155" y="133.1">(EITHER DIRECTION)</text>
<text x="26" y="141">.025</text>
<text x="32.9" y="141">0.64</text>
<text x="40.5" y="141">SQ</text>
<text x="112.3" y="142.5">2</text>
<text x="115.9" y="142.5">MAX SWAY</text>
<text x="165.1" y="138.7">.100</text>
<text x="171.9" y="138.7">2.54</text>
<text x="29.8" y="144.2">REF (TYP)</text>
<text x="108.8" y="145.2">(EITHER DIRECTION)</text>
<text x="125.2" y="148.9">C</text>
<text x="262.9" y="147">&quot;B&quot;</text>
<text x="141.1" y="153.2">(SEE TABLE 1</text>
<text x="146.9" y="150">&quot;B&quot;</text>
<text x="257.1" y="150.2">(SEE TABLE 1</text>
<text x="258.4" y="153.4">&amp; NOTE 2)</text>
<text x="28.7" y="161.6">.100</text>
<text x="35.6" y="161.6">2.54</text>
<text x="43.2" y="161.6">REF</text>
<text x="142.4" y="156.4">&amp; NOTE 2)</text>
<text x="159.6" y="161.9">3° (SEE NOTE 12)</text>
<text x="126.9" y="164.7">SEE TABLE 5</text>
<text x="204.7" y="162.2">-Z-</text>
<text x="122.2" y="169.3">C</text>
<text x="151.4" y="171.9">5° (SEE NOTE 12)</text>
<text x="199.9" y="168.7">.050±.010</text>
<text x="209.4" y="171.9">(SEE NOTE 6)</text>
<text x="213.5" y="168.7">1.27±0.25</text>
<text x="227.8" y="168.7">(TYP)</text>
<text x="212.4" y="211.7">BY:</text>
<text x="255" y="211.7">SHEET 1 OF 3</text>
</g>
<g font-size="2.2">
<text x="33.1" y="6.4">NOTES:</text>
<text x="34.5" y="11.5">2. MAXIMUM POST HEIGHT VARIATION: .005[0.13].</text>
<text x="34.5" y="9">1.</text>
<text x="41.3" y="9">REPRESENTS A CRITICAL DIMENSION.</text>
<text x="34.5" y="16.6">4. TUBE POSITIONS 03 THRU 50.</text>
<text x="34.5" y="14.1">3. LOAD PARTS POS 1 IN SAME DIRECTION AS ARROW.</text>
<text x="34.5" y="19.2">5. TAPE &amp; REEL AVAILABLE ON POSITION 02 THRU 28 ONLY.</text>
<text x="35.9" y="21.7">LEADS MAY NOT BE VISIBLE FOR CUSTOMER'S VISUAL</text>
<text x="34.5" y="29.3">6. MEASURE AT BEND RADIUS.</text>
<text x="35.8" y="24.2">INSPECTION ON SMALLER POSITIONED PARTS WHEN USED</text>
<text x="35.9" y="26.8">WITH THE -P OR -M OPTIONS.</text>
<text x="34.5" y="34.4">8. FOR -TV USE T-31724-01.</text>
<text x="34.5" y="31.9">7. MINIMUM PUSHOUT FORCE: 3 LBS.</text>
<text x="34.5" y="36.9">9. DUE TO THE HIGH AMOUNT OF INSERTION FORCE NEEDED,</text>
<text x="37.2" y="39.5">THE -LC OPTION IS NOT COMPATIBLE WITH AUTO PLACEMENT.</text>
<text x="33.1" y="47.1">10. ONLY AVAILABLE ON -01-DV OPTION, MATES ONLY WITH</text>
<text x="37.2" y="44.6">ASSEMBLIES WITH THE -LC OPTION.</text>
<text x="37.2" y="42">SAMTEC RECOMMENDS MANUAL PLACEMENT FOR ALL</text>
<text x="33.1" y="52.2">11. MAXIMUM CUT FLASH: .005[0.13]</text>
<text x="37.2" y="49.6">SSM, SSW, SSQ, BCS, ESW AND ESQ.</text>
<text x="33.1" y="54.7">12. THIS DIMENSION TO BE MEASURED RELATIVE TO DATUM -Z-.</text>
</g>
<g font-size="2.1">
<text x="144.1" y="178.3">UNLESS OTHERWISE SPECIFIED,</text>
<text x="144.1" y="180.4">DIMENSIONS ARE IN INCHES.</text>
<text x="144.4" y="183.1">TOLERANCES ARE:</text>
<text x="144.7" y="188.6">.XX:</text>
<text x="144.7" y="190.7">.XXX:</text>
<text x="150.4" y="188.6">.01 [.3]</text>
<text x="151.7" y="190.7">.005 [.13]</text>
<text x="165.6" y="188.6">2</text>
<text x="144.7" y="192.9">.XXXX:</text>
<text x="152.9" y="192.9">.0020 [.051]</text>
<text x="145" y="199.6">INSULATOR: LCP, UL94VO, COLOR: BLACK</text>
<text x="145" y="201.9">TERMINAL: PHOS BRONZE</text>
</g>
<g font-size="1.8">
<text x="89" y="93.9">+.000[0.00]</text>
<text x="89.6" y="96.2">-.015[0.38]</text>
<text x="144.2" y="185.9">DECIMALS</text>
<text x="162.9" y="185.9">ANGLES</text>
<text x="221.5" y="188.9">520 PARK EAST BLVD, NEW ALBANY, IN 47150</text>
<text x="221.5" y="191">PHONE: 812-944-6733</text>
<text x="246.1" y="191">FAX: 812-948-5047</text>
<text x="212.3" y="196.5">DESCRIPTION:</text>
<text x="221.5" y="193.2">e-Mail</text>
<text x="229.3" y="193.2">info@SAMTEC.com</text>
<text x="252.2" y="193.2">code 55322</text>
<text x="212.4" y="203">DWG. NO.</text>
</g>
<g font-size="1.5">
<text x="178.4" y="177.5">*</text>
<text x="186.4" y="177.1">PROPRIETARY NOTE</text>
<text x="208.6" y="177.6">*</text>
<text x="144.3" y="196.4">MATERIAL:</text>
<text x="163.6" y="196.5">DO NOT SCALE DRAWING</text>
<text x="195.2" y="196.4">SHEET SCALE: 2:1</text>
<text x="143.7" y="212.2">F:\DWG\MISC\MKTG\TSM-1XX-XX-XXX-XX-X-XXX-X-MKT.SLDDRW</text>
</g>
<text font-size="1.3" x="38.1" y="8.5">C</text>
<g font-size="1.2">
<text x="177.7" y="179.2">THIS DOCUMENT CONTAINS CONFIDENTIAL AND</text>
<text x="177.7" y="181">PROPRIETARY INFORMATION AND ALL DESIGN,</text>
<text x="177.7" y="182.8">MANUFACTURING, REPRODUCTION, USE, PATENT RIGHTS</text>
<text x="177.7" y="184.6">AND SALES RIGHTS ARE EXPRESSLY RESERVED BY SAMTEC,</text>
<text x="177.7" y="186.4">INC. THIS DOCUMENT SHALL NOT BE DISCLOSED, IN WHOLE</text>
<text x="177.7" y="188.2">OR PART, TO ANY UNAUTHORIZED PERSON OR ENTITY NOR</text>
<text x="177.7" y="190">REPRODUCED, TRANSFERRED OR INCORPORATED IN ANY</text>
<text x="177.7" y="191.8">OTHER PROJECT IN ANY MANNER WITHOUT THE EXPRESS</text>
<text x="177.7" y="193.6">WRITTEN CONSENT OF SAMTEC, INC.</text>
</g>
</svg>
